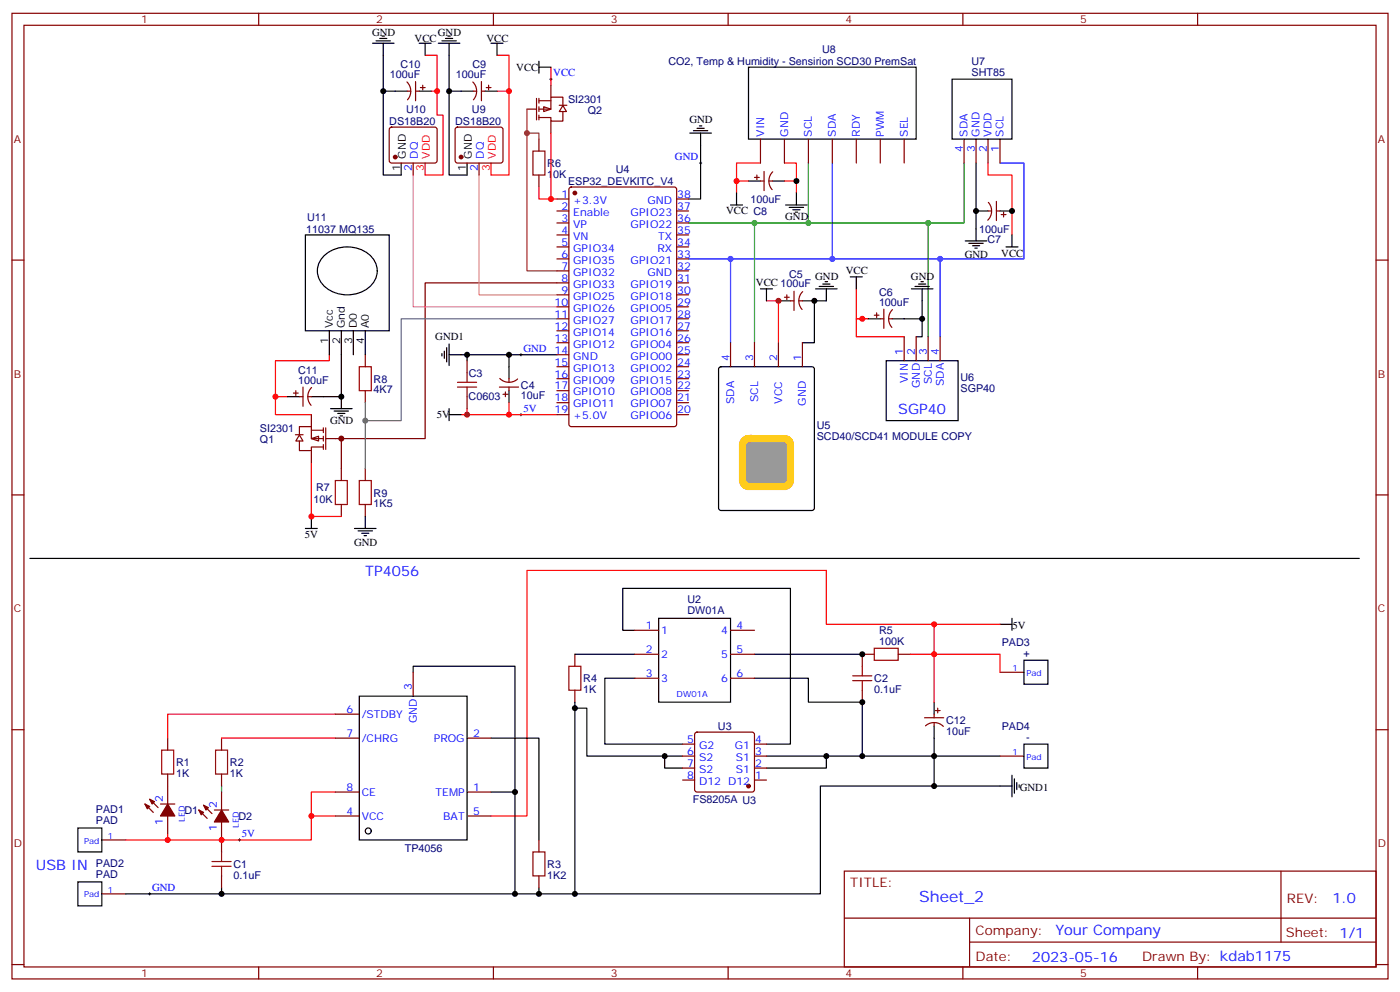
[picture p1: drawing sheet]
<svg xmlns="http://www.w3.org/2000/svg" width="412mm" height="292mm" viewBox="0 0 412 292" stroke-linecap="round" stroke-linejoin="round" font-family="sans-serif">
<g fill="none" stroke="#000" stroke-width=".35">
<path d="M112.9 26.8h7M123.5 26.8h3.5M135.8 26.8h3.5M142.9 26.8h3.5M206.4 42.7v15.9h-3.6M220.5 53.3h3.5M227.5 53.3h3.6M287.5 62.1h3.5M294.6 62.1h3.5M296.3 72.7h3.6M298.1 69.2v3.5M229.3 88.6h3.5"/>
<path d="M236.4 88.6h3.5M240.2 85.1h6.4M241.3 84.3h4.2M242.4 83.6h2.1M243.1 82.9h.7M243.4 85.1v3.5h-3.5v12.3h-3.5M250.5 81.5h3.5M252.2 81.5v3.6M255.8 93.9h3.5M262.8 93.9h8.8M84.7 116.8h3.5M91.7 116.8h3.5"/>
<path d="M135.8 104.5h28.2M137.6 104.5v1.7M149.9 104.5v7M149.9 115v3.6M301.6 194.4h7.1v7.1h-7.1zM275.2 206.8v3.5M275.2 213.8v3.5M301.6 219.1h7.1v7.1h-7.1zM22.9 259.7h7.1v7h-7.1zM22.9 243.8h7.1v7.1h-7.1zM65.3 261.4v1.8"/>
</g>
<path d="M65.3 231.5v1.7" fill="none" stroke="#008700" stroke-width=".35"/>
<g fill="none" stroke="#a10000" stroke-width=".35">
<path d="M157 44.5h3.5v7h-3.5zM105.8 108h3.6v7h-3.6zM134.8 114h5.6M134.8 112.6h5.6M137.6 109.7v2.9M137.6 114v2.8M98.8 141.5h3.5v7.1h-3.5zM105.8 141.5h3.6v7.1h-3.6zM167.6 196.2h3.5v7h-3.5zM251.2 199h5.6M254 196.2v2.8M257.5 190.9h7.1v3.5h-7.1z"/>
<path d="M251.2 200.4h5.6M254 200.4v2.8M47.6 220.9h3.6v7h-3.6zM63.5 220.9h3.5v7h-3.5zM62.4 253.7h5.7M62.4 255.1h5.7M65.3 250.9v2.8M65.3 255.1v2.8M157 250.9h3.5v7h-3.5z"/>
</g>
<g fill="none" stroke="#870000" stroke-width=".35">
<path d="M119.9 24.1a3.8 3.8 0 0 1 .1 5.3M119.9 26.8h1.1M122.4 26.8h1.1M122.4 24v5.7M123.8 25.8h1.4M124.5 25.1v1.4M139.3 24.1a3.8 3.8 0 0 1 .1 5.3M139.3 26.8h1.1M141.8 24v5.7M141.8 26.8h1.1M143.2 25.8h1.4M143.9 25.1v1.4"/>
<path d="M158.7 41v3.5M158.7 51.5v3.6M222.2 52.2h1.5M223 51.5v1.5M224 53.3h1.1M225.1 50.5v5.6M226.5 53.3h1M227.6 50.6a3.8 3.8 0 0 0-.1 5.2M291.1 59.6a3.8 3.8 0 0 1-.1 5.2M293.5 59.3v5.6M291 62.1h1.1M293.5 62.1h1.1"/>
<path d="M294.9 63.2h1.4M295.6 62.5v1.4M231.1 87.5h1.4M231.8 86.8v1.4M232.8 88.6h1.1M233.9 85.8v5.6M235.3 88.6h1.1M236.4 85.9a3.8 3.8 0 0 0-.1 5.2M257.5 92.8h1.4M258.2 92.1v1.4M259.3 93.9h1M260.3 91.1v5.6"/>
<path d="M261.8 93.9h1M262.9 91.2a3.8 3.8 0 0 0-.2 5.2M86.4 115.7h1.4M87.1 115v1.5M88.2 116.8h1.1M89.3 114v5.6M90.7 116.8h1M91.8 114.1a3.8 3.8 0 0 0-.2 5.2M107.6 104.5v3.5M107.6 115v3.6M137.6 106.2v3.5M137.6 116.8v3.5"/>
<path d="M147.1 114h5.7M147.2 111.4a3.8 3.8 0 0 0 5.3 .2M148.2 116.1h1.4M148.9 115.4v1.4M149.9 111.5v1.1M149.9 114v1M100.5 138v3.5M107.6 138v3.5M100.5 148.6v3.5M107.6 148.6v3.5M169.3 192.7v3.5M257.5 192.7h-3.5v3.5"/>
<path d="M264.6 192.7h3.5M294.6 197.9h7M49.4 217.3v3.6M65.3 217.3v3.6M169.3 203.2v3.6M254 203.2v3.6M272.3 211.3h5.7M272.6 213.7a3.8 3.8 0 0 1 5.3 .2M275.2 210.3v1M275.2 212.8v1M275.5 209.2h1.4M276.2 208.5v1.4"/>
<path d="M49.4 227.9v3.6M65.3 227.9v3.6M294.6 222.6h7M30 247.3h7M65.3 247.3v3.6M65.3 257.9v3.5M158.7 247.3v3.6M158.7 257.9v3.5M30 263.2h7"/>
</g>
<g fill="none" stroke="#f00" stroke-width=".35">
<path d="M125.2 16.3h3.6v17.6h1.7v17.6h-5.3M146.4 16.3h3.5v35.2h-5.3M162.3 19.8v5.3M127 26.8h1.8M146.4 26.8h3.5M158.7 55.1v3.5h3.6M217 53.3h3.5M224 48h-7v8.8M231.1 48h3.5v8.8M231.1 53.3h3.5M291 48v3.5h7.1v17.7M252.2 85.1v8.8h3.6"/>
<path d="M254 93.9h-1.8v5.3h14.1M81.1 116.8h3.6M149.9 118.6v3.5M135.8 122.1h28.2M137.6 120.3v1.8"/>
</g>
<path d="M161.9 23.3h.7M162.3 23v.7M206 48h.7M206.4 47.7v.7M153.1 104.5h.7M153.5 104.1v.7M153.1 122.1h.7M153.5 121.7v.7M70.2 247.3h.7M70.6 247v.7M43.7 263.2h.7M44.1 262.9v.7" fill="none" stroke="#000" stroke-width=".29"/>
<path d="M132.3 26.8h3.5" fill="none" stroke="#003" stroke-width=".35"/>
<path d="M155.2 39.2h3.5v1.8" fill="none" stroke="#960" stroke-width=".35"/>
<path d="M160.2 31.4l2.1 .7-2.1 .7z" fill="#fff" stroke="#870000" stroke-width=".35"/>
<path d="M155.2 32.1h2.8M158 29v6.3M158.7 29.7h3.6M158.7 29v1.4M158.7 31.4v1.4M158.7 33.9v1.4M162.3 25.1v3.5M162.3 35.7v3.5M164.7 31h2.3M165.8 31.1l1.1 1.7h-2.2zM165.8 32.8v2.9h-3.5v-1.1h-3.6M165.8 31.1v-2.5h-3.5v3.5h-3.6" fill="none" stroke="#870000" stroke-width=".35"/>
<path d="M162.3 39.2v19.4h1.7M97 104.5v1.7h-15.9v15.9h10.6M91.7 136.2v15.9h8.8" fill="none" stroke="#f00" stroke-width=".35"/>
<path d="M164 83.3h-38.8v45.9h-24.7v8.8M98.8 129.2h1.7" fill="none" stroke="#600" stroke-width=".35"/>
<path d="M155.2 32.1v47.7h8.8" fill="none" stroke="#960" stroke-width=".35"/>
<path d="M91.7 129.2l2.1-.8v1.5z" fill="#fff" stroke="#870000" stroke-width=".35"/>
<g fill="none" stroke="#870000" stroke-width=".35">
<path d="M114.9 37.6l.5-.2h12.7l.5 .2 .2 .5-.1 9.5-.6 .4-13-.1-.4-.6v-9.2zM134.3 37.6l.5-.2h12.7l.5 .2 .2 .5-.1 9.5-.6 .4-13-.1-.4-.6v-9.2zM121.7 48v3.5M141.1 48v3.5M164 58.6h3.6M167.8 55.3l.5-.2h30.3l.7 .4v69.4l-.4 .7h-30.6l-.7-.4v-69.4zM199.3 58.6h3.5M224 41v7M231.1 41v7M238.1 41v7M245.2 41v7M252.2 41v7"/>
<path d="M259.3 41v7M266.3 41v7M284 41v7M287.5 41v7M291 41v7M294.6 41v7M164 62.1h3.6M164 65.7h3.6M164 69.2h3.6M164 72.7h3.6M164 76.2h3.6M164 79.8h3.6"/>
<path d="M199.3 62.1h3.5M199.3 65.7h3.5M199.3 69.2h3.5M199.3 72.7h3.5M199.3 76.2h3.5M199.3 79.8h3.5M164 83.3h3.6M164 86.8h3.6M164 90.3h3.6M164 93.9h3.6M164 97.4h3.6M199.3 83.3h3.5"/>
<path d="M199.3 86.8h3.5M199.3 90.3h3.5M199.3 93.9h3.5M199.3 97.4h3.5M266.3 99.2v7M269.9 99.2v7M273.4 99.2v7M276.9 99.2v7M164 100.9h3.6M164 104.5h3.6M164 108h3.6M164 111.5h3.6"/>
<path d="M164 115h3.6M164 118.6h3.6M199.3 100.9h3.5M199.3 104.5h3.5M199.3 108h3.5M199.3 111.5h3.5M199.3 115h3.5M199.3 118.6h3.5M215.2 100.9v7.1M222.2 100.9v7.1M229.3 100.9v7.1M236.4 100.9v7.1"/>
<path d="M87 128h2.3M88.2 128.1l1.1 1.8h-2.2zM88.2 129.9v2.8h3.5v-1.1h3.5M88.2 128.1v-2.5h3.5v3.6h3.5M91.7 126.7h3.5M91.7 122.1v3.5M91.7 132.7v3.5M95.2 126v1.4M95.2 128.4v1.5M95.2 130.9v1.4M96 126v6.3M96 129.2h2.8"/>
<path d="M164 122.1h3.6M199.3 122.1h3.5M121.7 197.9v7.1M187 185.6h7M187 192.7h7M187 199.7h7M215.2 185.6h7M215.2 192.7h7M215.2 199.7h7M98.8 217.3h7M98.8 210.3h7M137.6 217.3h7"/>
<path d="M201.1 219.1h3.5M204.8 215.8l.5-.2h16.2l.5 .2 .2 .5v16.2l-.2 .5-.5 .2h-16.2l-.5-.2-.2-.5v-16.2zM222.2 219.1h3.6M42.7 236.7l2.5 2.5M44.1 235.3l2.5 2.5M47.3 236.7h4.2M49.4 231.5v5.2M58.6 238.5l2.4 2.5M60 237.1l2.4 2.5M63.1 238.5h4.3M65.3 233.2v5.3M98.8 233.2h7"/>
<path d="M137.6 233.2h7M201.1 229.7h3.5M201.1 226.2h3.5M201.1 222.6h3.5M222.2 229.7h3.6M222.2 226.2h3.6M222.2 222.6h3.6M49.4 240.3v5.3M65.3 242v5.3M98.8 240.3h7M137.6 240.3h7"/>
</g>
<g fill="none" stroke="#000" stroke-width=".35">
<path d="M109.7 12.7h6.4M110.8 12h4.2M111.8 11.3h2.1M112.5 10.6h.7M112.9 12.7v38.8h5.3v-3.5M123.5 12.7h3.5M125.2 12.7v3.6M129.1 12.7h6.4M130.2 12h4.2M131.2 11.3h2.1M131.9 10.6h.7M132.3 12.7v38.8h5.3v-3.5"/>
<path d="M144.6 12.7h3.6M146.4 12.7v3.6M158.7 18v3.6M158.7 19.8h3.6M220.5 19.8h49.4v21.2h-49.4zM203.2 39.2h6.3M204.3 38.5h4.2M205.3 37.8h2.1M206 37.1h.7M206.4 39.2v3.5M280.5 23.3h17.6v17.7h-17.6zM217 56.8v3.6"/>
<path d="M234.6 56.8v3.6M287.5 48v22.9M90 69.2h24.7v28.2h-24.7zM95.3 75.5a10 10 0 0 1 15.1 1.5 6.4 6.4 0 0 1-3.6 8.9 9.9 9.9 0 0 1-12.6-3.4 5.9 5.9 0 0 1 1.1-7zM215.2 60.4h3.5M231.4 60.4h6.4M232.5 61.1h4.2M233.5 61.8h2.2M234.2 62.5h.7M284.3 70.9h6.4M285.4 71.6h4.2M286.5 72.4h2.1"/>
<path d="M287.2 73.1h.7M97 97.4v7.1M100.5 97.4v19.4h-5.3M104.1 97.4v7.1M107.6 97.4v7.1M224 85.1h3.5M225.8 85.1v3.5M268.5 85.1h6.3M269.5 84.3h4.3M270.6 83.6h2.1M271.3 82.9h.7M271.6 85.1v14.1h-1.7"/>
<path d="M100.5 116.8v3.5M130.2 104.1v.7M130.9 103.4v2.1M131.6 102.3v4.3M132.3 104.5h3.5M132.3 101.3v6.3M211.9 108.2l.5-.2h26.8l.6 .4 .1 41.2-.5 .7h-27l-.7-.4v-41.2zM261.1 106.2h21.1v17.7h-21.1zM97.4 120.3h6.3M98.4 121h4.3M99.5 121.7h2.1M100.2 122.4h.7"/>
<path d="M132.3 120.3v3.6M132.3 122.1h3.5M90 155.6h3.5M91.7 152.1v3.5M104.4 155.6h6.4M105.5 156.3h4.2M106.5 157h2.2M107.2 157.7h.7M107.6 152.1v3.5M8.8 164.4h391.6M121.7 197.9v-1.7h30v67M169.3 192.7h17.7"/>
<path d="M187 185.6h-3.6v-12.4h49.4v45.9h-7M187 199.7h-8.8v19.4h22.9M194 182.1h21.2v24.7h-21.2zM222.2 199.7h15.9v7.1h15.9v15.8h-10.6v3.6h-17.6M222.2 192.7h31.8M294.6 183.8h3.5M298.1 182.1v3.5M105.8 205h31.8v42.3h-31.8zM144.6 217.3h14.1v30M169.3 208.5h3.6v14.1h28.2M169.3 206.8v56.4M275.2 217.3v5.3h-21.2"/>
<path d="M144.6 233.2h7.1M195.8 222.6v3.6h5.3M225.8 222.6h17.6M294.6 222.6h-19.4v8.9M298.1 231.5h-56.4v31.7h-204.7M298.1 228.3v6.3M298.8 229.3v4.3M299.5 230.4v2.1M300.2 231.1v.7M158.7 261.4v1.8"/>
<circle cx="108.5" cy="244.7" r=".88"/>
</g>
<path d="M125.2 48v3.5M144.6 48v3.5M225.8 88.6h3.5v12.3M268.1 192.7h26.5v5.2M275.2 183.8v23M294.6 183.8h-51.2v-15.8h-88.2v72.3h-10.6M65.3 217.3h33.5M98.8 210.3h-49.4v7M98.8 233.2h-7.1v14.1h-54.7M49.4 245.6v1.7M91.7 240.3h7.1" fill="none" stroke="#f00" stroke-width=".35"/>
<g fill="#870000" stroke="#870000" stroke-width=".35">
<path d="M65.3 238.5l2.1 3.5h-4.3z"/>
<path d="M60 237.1l1.4 .7-.7 .7z"/>
<path d="M58.6 238.5l1.4 .7-.7 .7z"/>
<path d="M49.4 236.7l2.1 3.6h-4.2z"/>
<path d="M44.1 235.3l1.4 .7-.7 .7z"/>
<path d="M42.7 236.7l1.4 .8-.7 .7z"/>
<circle cx="220.5" cy="231.5" r=".53"/>
<circle cx="135.8" cy="46.2" r=".53"/>
<circle cx="169.3" cy="56.8" r=".53"/>
<circle cx="116.4" cy="46.2" r=".53"/>
</g>
<path d="M141.1 51.5v35.3h22.9" fill="none" stroke="#f96" stroke-width=".35"/>
<path d="M245.2 48v28.2M294.6 48h7v28.2h-98.8M215.2 76.2v24.7M276.9 76.2v23" fill="none" stroke="#00f" stroke-width=".35"/>
<path d="M238.1 48v17.7h-35.3M284 48v17.7h-45.9M222.2 65.7v35.2M273.4 65.7v33.5" fill="none" stroke="#008700" stroke-width=".35"/>
<path d="M121.7 51.5v38.8h42.3" fill="none" stroke="#f0f" stroke-width=".35"/>
<path d="M107.6 118.6v19.4" fill="none" stroke="#666" stroke-width=".35"/>
<path d="M219.3 129.7l1.2-.5h10.6a1.76 1.76 0 0 1 1.7 1.7v10.6a1.89 1.89 0 0 1-1.7 1.8h-10.6a1.89 1.89 0 0 1-1.8-1.8v-10.6z" fill="#999" stroke="#fc0" stroke-width="2.1"/>
<g fill="none" stroke="#870000" stroke-width=".35">
<path d="M3.5 3.9h405.4v284.4h-405.4zM7.1 7.4h398.2v277.3h-398.2zM76.2 3.9v3.5M145.3 3.9v3.5M214.5 3.9v3.5M283.6 3.9v3.5M352.8 3.9v3.5M3.5 76.6h3.6M405.3 76.6h3.6M3.5 145.7h3.6M405.3 145.7h3.6M3.5 214.9h3.6"/>
<path d="M405.3 214.9h3.6M248.7 256.5h156.6v28.2h-156.6zM377.3 256.5v20.9M248.7 270.4h156.5M285.6 277.4h119.6M285.6 270.4v14.1M3.5 284h3.6M76.2 284.7v3.6M145.3 284.7v3.6M214.5 284.7v3.6M283.6 284.7v3.6M352.8 284.7v3.6"/>
<path d="M405.3 284h3.6"/>
</g>
<path d="M164 93.9h-45.8v30h-10.6" fill="none" stroke="#666" stroke-width=".35"/>
<circle cx="65.3" cy="263.2" r=".88" fill="#000"/>
<circle cx="65.3" cy="247.3" r=".88" fill="#f00"/>
<g fill="#000">
<circle cx="254" cy="192.7" r=".88"/>
<circle cx="254" cy="206.8" r=".88"/>
</g>
<circle cx="137.6" cy="122.1" r=".88" fill="#c00"/>
<g fill="#000">
<circle cx="271.6" cy="93.9" r=".88"/>
<circle cx="100.5" cy="116.8" r=".88"/>
<circle cx="137.6" cy="104.5" r=".88"/>
</g>
<circle cx="81.1" cy="116.8" r=".88" fill="#f00"/>
<circle cx="112.9" cy="26.8" r=".88" fill="#000"/>
<g fill="#f00">
<circle cx="128.8" cy="26.8" r=".88"/>
<circle cx="149.9" cy="26.8" r=".88"/>
</g>
<g fill="#000">
<circle cx="132.3" cy="26.8" r=".88"/>
<circle cx="234.6" cy="53.3" r=".88"/>
</g>
<circle cx="217" cy="53.3" r=".88" fill="#f00"/>
<g fill="#000">
<circle cx="287.5" cy="62.1" r=".88"/>
<circle cx="298.1" cy="62.1" r=".88"/>
</g>
<circle cx="254" cy="93.9" r=".88" fill="#f00"/>
<circle cx="239.9" cy="88.6" r=".88" fill="#000"/>
<circle cx="229.3" cy="88.6" r=".88" fill="#c00"/>
<circle cx="149.9" cy="104.5" r=".88" fill="#000"/>
<circle cx="149.9" cy="122.1" r=".88" fill="#f00"/>
<circle cx="155.2" cy="39.2" r=".88" fill="#960"/>
<circle cx="162.3" cy="58.6" r=".88" fill="#f00"/>
<circle cx="100.5" cy="129.2" r=".88" fill="#600"/>
<circle cx="91.7" cy="152.1" r=".88" fill="#f00"/>
<circle cx="195.8" cy="222.6" r=".88" fill="#000"/>
<circle cx="275.2" cy="183.8" r=".88" fill="#f00"/>
<g fill="#000">
<circle cx="254" cy="222.6" r=".88"/>
<circle cx="275.2" cy="231.5" r=".88"/>
<circle cx="275.2" cy="222.6" r=".88"/>
</g>
<circle cx="275.2" cy="192.7" r=".88" fill="#f00"/>
<g fill="#000">
<circle cx="169.3" cy="208.5" r=".88"/>
<circle cx="151.7" cy="233.2" r=".88"/>
<circle cx="243.4" cy="222.6" r=".88"/>
<circle cx="151.7" cy="263.2" r=".88"/>
<circle cx="158.8" cy="263.2" r=".88"/>
<circle cx="169.3" cy="263.2" r=".88"/>
</g>
<g fill="#f00">
<circle cx="91.7" cy="240.3" r=".88"/>
<circle cx="49.4" cy="247.3" r=".88"/>
</g>
<g fill="#00f">
<circle cx="245.2" cy="76.2" r=".88"/>
<circle cx="215.2" cy="76.2" r=".88"/>
<circle cx="276.9" cy="76.2" r=".88"/>
</g>
<g fill="#090">
<circle cx="222.3" cy="65.7" r=".88"/>
<circle cx="273.4" cy="65.7" r=".88"/>
<circle cx="238.1" cy="65.7" r=".88"/>
</g>
<circle cx="107.6" cy="123.9" r=".88" fill="#666"/>
<text font-size="4.6" fill="#00f" x="270.8" y="265.5">Sheet_2</text>
<g font-size="4.2" fill="#00f">
<text x="264.6" y="121.9">SGP40</text>
<text x="107.6" y="169.7">TP4056</text>
<text x="10.6" y="256.2">USB IN</text>
<text x="392.5" y="265.8">1.0</text>
<text x="310.9" y="275.3">Your Company</text>
<text x="304" y="283.1">2023-05-16</text>
</g>
<g font-size="3.9" fill="#800">
<text x="250.5" y="261.1">TITLE:</text>
<text x="379.1" y="265.8">REV:</text>
<text x="287.4" y="275.3">Company:</text>
<text x="378.7" y="275.9">Sheet: 1/1</text>
<text x="287.4" y="283">Date:</text>
<text x="336.4" y="283.1">Drawn By: kdab1175</text>
</g>
<g font-size="3.2" fill="#800">
<text x="41.6" y="6.9">1</text>
<text x="110.8" y="6.9">2</text>
<text x="179.9" y="6.9">3</text>
<text x="249.1" y="6.9">4</text>
<text x="318.2" y="6.9">5</text>
<text x="4.1" y="42">A</text>
<text x="405.9" y="42">A</text>
<text x="4.1" y="111.2">B</text>
<text x="405.9" y="111.2">B</text>
<text x="4.1" y="180.3">C</text>
<text x="405.9" y="180.3">C</text>
<text x="4.1" y="249.4">D</text>
<text x="405.9" y="249.4">D</text>
<text x="41.6" y="287.7">1</text>
<text x="110.8" y="287.7">2</text>
<text x="179.9" y="287.7">3</text>
<text x="249.1" y="287.7">4</text>
<text x="318.2" y="287.7">5</text>
</g>
<g font-size="3.2">
<text x="109.6" y="10.5">GND</text>
<text x="129" y="10.5">GND</text>
<text x="122.1" y="12.3">VCC</text>
<text x="143.3" y="12.3">VCC</text>
<text x="152.1" y="20.8">VCC</text>
<text x="203.1" y="36.2">GND</text>
<text x="119.6" y="46.7" transform="rotate(-90 119.6 46.7)">GND</text>
<text x="139" y="46.7" transform="rotate(-90 139 46.7)">GND</text>
<text x="117.8" y="50.2" transform="rotate(-90 117.8 50.2)">1</text>
<text x="137.2" y="50.2" transform="rotate(-90 137.2 50.2)">1</text>
<text x="213.9" y="63.1">VCC C8</text>
<text x="231.3" y="64.9">GND</text>
<text x="284.2" y="76">GND</text>
<text x="295" y="75.6">VCC</text>
<text x="240.1" y="82.5">GND</text>
<text x="249.1" y="80.7">VCC</text>
<text x="268.3" y="82.5">GND</text>
<text x="222.7" y="84.3">VCC 100uF</text>
<text x="96.7" y="101.2" transform="rotate(-90 96.7 101.2)">1</text>
<text x="98.1" y="96.7" transform="rotate(-90 98.1 96.7)">Vcc</text>
<text x="100.2" y="101.2" transform="rotate(-90 100.2 101.2)">2</text>
<text x="101.6" y="96.7" transform="rotate(-90 101.6 96.7)">Gnd</text>
<text x="103.7" y="101.2" transform="rotate(-90 103.7 101.2)">3</text>
<text x="105.1" y="96.7" transform="rotate(-90 105.1 96.7)">D0</text>
<text x="107.2" y="101.2" transform="rotate(-90 107.2 101.2)">4</text>
<text x="108.7" y="96.7" transform="rotate(-90 108.7 96.7)">A0</text>
<text x="128.2" y="100.2">GND1</text>
<text x="97.2" y="124.8">GND</text>
<text x="128.7" y="123.1">5V</text>
<text x="89.8" y="158.3">5V</text>
<text x="104.3" y="160.6">GND</text>
<text x="298.3" y="185.2">5V</text>
<text x="300.4" y="232.9">GND1</text>
</g>
<g font-size="3.2" fill="#000080">
<text x="242.2" y="15.5">U8</text>
<text x="114.8" y="23">100uF</text>
<text x="118" y="20">C10</text>
<text x="134.2" y="23">100uF</text>
<text x="139.2" y="20">C9</text>
<text x="196.9" y="19.2">CO2, Temp &amp; Humidity - Sensirion SCD30 PremSat</text>
<text x="286.2" y="22.3">SHT85</text>
<text x="286.2" y="19">U7</text>
<text x="119.6" y="33.1">U10</text>
<text x="139" y="33.1">U9</text>
<text x="167.4" y="30.3">SI2301</text>
<text x="173.2" y="33.4">Q2</text>
<text x="114.7" y="36.8">DS18B20</text>
<text x="134.1" y="36.8">DS18B20</text>
<text x="161.2" y="52.3">10K</text>
<text x="161.2" y="49.2">R6</text>
<text x="181.4" y="50.9">U4</text>
<text x="167.3" y="54.5">ESP32_DEVKITC_V4</text>
<text x="221.1" y="59.7">100uF</text>
<text x="90.5" y="65.1">U11</text>
<text x="90.2" y="68.6">11037 MQ135</text>
<text x="288.5" y="68.6">100uF</text>
<text x="290.9" y="71.4">C7</text>
<text x="232.5" y="81.8">C5</text>
<text x="258.9" y="90">100uF</text>
<text x="258.9" y="87.1">C6</text>
<text x="87.8" y="112.9">100uF</text>
<text x="87.8" y="110">C11</text>
<text x="110.1" y="112.7">R8</text>
<text x="138.1" y="110.9">C3</text>
<text x="282.9" y="112.3">U6</text>
<text x="110.1" y="115.8">4K7</text>
<text x="138" y="117.9">C0603</text>
<text x="153.5" y="117.6">10uF</text>
<text x="153.5" y="114.5">C4</text>
<text x="282.9" y="115.5">SGP40</text>
<text x="76.6" y="127.3">SI2301</text>
<text x="76.6" y="130.4">Q1</text>
<text x="240.6" y="129.6">SCD40/SCD41 MODULE COPY</text>
<text x="240.6" y="126.4">U5</text>
<text x="92.3" y="148">10K</text>
<text x="93.1" y="144.4">R7</text>
<text x="110.1" y="149.3">1K5</text>
<text x="110.1" y="146.2">R9</text>
<text x="202.5" y="177.7">U2</text>
<text x="202.5" y="180.9">DW01A</text>
<text x="258.9" y="189.8">100K</text>
<text x="259" y="186.7">R5</text>
<text x="295.1" y="190.1">PAD3</text>
<text x="301.5" y="193.4">+</text>
<text x="171.8" y="200.9">R4</text>
<text x="257.5" y="200.8">C2</text>
<text x="171.8" y="204">1K</text>
<text x="257.5" y="204">0.1uF</text>
<text x="211.5" y="215">U3</text>
<text x="278.7" y="213.2">C12</text>
<text x="295.1" y="214.8">PAD4</text>
<text x="278.7" y="216.4">10uF</text>
<text x="302.3" y="218.1">-</text>
<text x="51.9" y="225.5">R1</text>
<text x="67.7" y="225.5">R2</text>
<text x="51.9" y="228.7">1K</text>
<text x="67.7" y="228.7">1K</text>
<text x="28.2" y="239.5">PAD1</text>
<text x="54.3" y="239.7">D1</text>
<text x="204.1" y="236.6">FS8205A U3</text>
<text x="28.2" y="242.7">PAD</text>
<text x="70.2" y="241.5">D2</text>
<text x="119.2" y="250.9">TP4056</text>
<text x="28.2" y="255.4">PAD2</text>
<text x="68.8" y="255.5">C1</text>
<text x="161.2" y="255.5">R3</text>
<text x="28.2" y="258.6">PAD</text>
<text x="68.8" y="258.7">0.1uF</text>
<text x="161.2" y="258.7">1K2</text>
</g>
<g font-size="3.2" fill="#00f">
<text x="163" y="22.4">VCC</text>
<text x="225.1" y="40.3" transform="rotate(-90 225.1 40.3)">VIN</text>
<text x="232.1" y="40.3" transform="rotate(-90 232.1 40.3)">GND</text>
<text x="239.2" y="40.3" transform="rotate(-90 239.2 40.3)">SCL</text>
<text x="246.2" y="40.3" transform="rotate(-90 246.2 40.3)">SDA</text>
<text x="253.3" y="40.3" transform="rotate(-90 253.3 40.3)">RDY</text>
<text x="260.3" y="40.3" transform="rotate(-90 260.3 40.3)">PWM</text>
<text x="267.4" y="40.3" transform="rotate(-90 267.4 40.3)">SEL</text>
<text x="285" y="40.3" transform="rotate(-90 285 40.3)">SDA</text>
<text x="288.6" y="40.3" transform="rotate(-90 288.6 40.3)">GND</text>
<text x="292.1" y="40.3" transform="rotate(-90 292.1 40.3)">VDD</text>
<text x="295.6" y="40.3" transform="rotate(-90 295.6 40.3)">SCL</text>
<text x="123.1" y="46.7" transform="rotate(-90 123.1 46.7)">DQ</text>
<text x="142.5" y="46.7" transform="rotate(-90 142.5 46.7)">DQ</text>
<text x="198.8" y="47.1">GND</text>
<text x="283.6" y="44.7" transform="rotate(-90 283.6 44.7)">4</text>
<text x="287.2" y="44.7" transform="rotate(-90 287.2 44.7)">3</text>
<text x="290.7" y="44.7" transform="rotate(-90 290.7 44.7)">2</text>
<text x="294.2" y="44.7" transform="rotate(-90 294.2 44.7)">1</text>
<text x="121.4" y="50.2" transform="rotate(-90 121.4 50.2)">2</text>
<text x="140.8" y="50.2" transform="rotate(-90 140.8 50.2)">2</text>
<text x="165.4" y="58.2">1</text>
<text x="199.5" y="58.2">38</text>
<text x="165.4" y="65.3">3</text>
<text x="165.4" y="61.8">2</text>
<text x="168.9" y="63.5">Enable</text>
<text x="168.9" y="60">+3.3V</text>
<text x="185.8" y="63.5">GPIO23</text>
<text x="190.7" y="60">GND</text>
<text x="199.5" y="61.8">37</text>
<text x="199.5" y="65.3">36</text>
<text x="165.4" y="68.8">4</text>
<text x="168.9" y="70.6">VN</text>
<text x="168.9" y="67.1">VP</text>
<text x="185.8" y="67.1">GPIO22</text>
<text x="193.9" y="70.6">TX</text>
<text x="199.5" y="68.8">35</text>
<text x="165.4" y="75.9">6</text>
<text x="165.4" y="72.4">5</text>
<text x="168.9" y="77.6">GPIO35</text>
<text x="168.9" y="74.1">GPIO34</text>
<text x="185.8" y="77.6">GPIO21</text>
<text x="193.6" y="74.1">RX</text>
<text x="199.5" y="72.4">34</text>
<text x="199.5" y="75.9">33</text>
<text x="165.4" y="82.9">8</text>
<text x="165.4" y="79.4">7</text>
<text x="168.9" y="81.2">GPIO32</text>
<text x="190.7" y="81.2">GND</text>
<text x="199.5" y="79.4">32</text>
<text x="199.5" y="82.9">31</text>
<text x="163.4" y="90">10</text>
<text x="165.4" y="86.5">9</text>
<text x="168.9" y="88.2">GPIO25</text>
<text x="168.9" y="84.7">GPIO33</text>
<text x="185.8" y="84.7">GPIO19</text>
<text x="185.8" y="88.2">GPIO18</text>
<text x="199.5" y="86.5">30</text>
<text x="199.5" y="90">29</text>
<text x="163.4" y="93.5">11</text>
<text x="168.9" y="95.3">GPIO27</text>
<text x="168.9" y="91.8">GPIO26</text>
<text x="185.8" y="91.8">GPIO05</text>
<text x="185.8" y="95.3">GPIO17</text>
<text x="199.5" y="93.5">28</text>
<text x="163.4" y="100.6">13</text>
<text x="163.4" y="97">12</text>
<text x="168.9" y="98.8">GPIO14</text>
<text x="185.8" y="98.8">GPIO16</text>
<text x="199.5" y="97">27</text>
<text x="199.5" y="100.6">26</text>
<text x="154.2" y="103.6">GND</text>
<text x="163.4" y="107.6">15</text>
<text x="163.4" y="104.1">14</text>
<text x="168.9" y="105.9">GND</text>
<text x="168.9" y="102.3">GPIO12</text>
<text x="185.8" y="102.3">GPIO04</text>
<text x="185.8" y="105.9">GPIO00</text>
<text x="199.5" y="104.1">25</text>
<text x="199.5" y="107.6">24</text>
<text x="214.8" y="106.2" transform="rotate(-90 214.8 106.2)">4</text>
<text x="221.9" y="106.2" transform="rotate(-90 221.9 106.2)">3</text>
<text x="229" y="106.2" transform="rotate(-90 229 106.2)">2</text>
<text x="236" y="106.2" transform="rotate(-90 236 106.2)">1</text>
<text x="266" y="104.5" transform="rotate(-90 266 104.5)">1</text>
<text x="269.5" y="104.5" transform="rotate(-90 269.5 104.5)">2</text>
<text x="273" y="104.5" transform="rotate(-90 273 104.5)">3</text>
<text x="276.6" y="104.5" transform="rotate(-90 276.6 104.5)">4</text>
<text x="163.4" y="111.2">16</text>
<text x="168.9" y="112.9">GPIO09</text>
<text x="168.9" y="109.4">GPIO13</text>
<text x="185.8" y="109.4">GPIO02</text>
<text x="185.8" y="112.9">GPIO15</text>
<text x="199.5" y="111.2">23</text>
<text x="267.4" y="112.8" transform="rotate(-90 267.4 112.8)">VIN</text>
<text x="274.5" y="113.1" transform="rotate(-90 274.5 113.1)">SCL</text>
<text x="278" y="113.7" transform="rotate(-90 278 113.7)">SDA</text>
<text x="163.4" y="118.2">18</text>
<text x="163.4" y="114.7">17</text>
<text x="168.9" y="120">GPIO11</text>
<text x="168.9" y="116.5">GPIO10</text>
<text x="185.8" y="116.5">GPIO08</text>
<text x="185.8" y="120">GPIO07</text>
<text x="199.5" y="114.7">22</text>
<text x="199.5" y="118.2">21</text>
<text x="216.3" y="119" transform="rotate(-90 216.3 119)">SDA</text>
<text x="223.3" y="118.4" transform="rotate(-90 223.3 118.4)">SCL</text>
<text x="230.4" y="118.8" transform="rotate(-90 230.4 118.8)">VCC</text>
<text x="237.4" y="119.5" transform="rotate(-90 237.4 119.5)">GND</text>
<text x="270.9" y="114.2" transform="rotate(-90 270.9 114.2)">GND</text>
<text x="154.2" y="121.2">5V</text>
<text x="163.4" y="121.7">19</text>
<text x="168.9" y="123.5">+5.0V</text>
<text x="185.8" y="123.5">GPIO06</text>
<text x="199.5" y="121.7">20</text>
<text x="190.2" y="185.2">1</text>
<text x="217" y="185.2">4</text>
<text x="194.7" y="186.7">1</text>
<text x="212.5" y="186.7">4</text>
<text x="190.2" y="192.3">2</text>
<text x="194.7" y="193.7">2</text>
<text x="212.5" y="193.7">5</text>
<text x="217" y="192.3">5</text>
<text x="121.4" y="203.2" transform="rotate(-90 121.4 203.2)">3</text>
<text x="190.2" y="199.4">3</text>
<text x="194.7" y="200.8">3</text>
<text x="212.5" y="200.8">6</text>
<text x="217" y="199.4">6</text>
<text x="102.1" y="209.9">6</text>
<text x="106.5" y="211.3">/STDBY</text>
<text x="122.8" y="213" transform="rotate(-90 122.8 213)">GND</text>
<text x="102.1" y="217">7</text>
<text x="106.5" y="218.4">/CHRG</text>
<text x="127.8" y="218.4">PROG</text>
<text x="139.3" y="217">2</text>
<text x="202.4" y="218.8">5</text>
<text x="205.9" y="220.5">G2</text>
<text x="216.5" y="220.5">G1</text>
<text x="222.4" y="218.8">4</text>
<text x="202.4" y="222.3">6</text>
<text x="202.4" y="225.8">7</text>
<text x="205.9" y="224">S2</text>
<text x="205.9" y="227.6">S2</text>
<text x="216.8" y="227.6">S1</text>
<text x="216.8" y="224">S1</text>
<text x="222.4" y="225.8">2</text>
<text x="222.4" y="222.3">3</text>
<text x="102.1" y="232.9">8</text>
<text x="139.3" y="232.9">1</text>
<text x="202.4" y="229.3">8</text>
<text x="205.9" y="231.1">D12 D12</text>
<text x="222.4" y="229.3">1</text>
<text x="48" y="236" transform="rotate(-90 48 236)">2</text>
<text x="63.9" y="237.8" transform="rotate(-90 63.9 237.8)">2</text>
<text x="102.1" y="239.9">4</text>
<text x="106.5" y="234.3">CE</text>
<text x="128.3" y="234.3">TEMP</text>
<text x="139.3" y="239.9">5</text>
<text x="48" y="243" transform="rotate(-90 48 243)">1</text>
<text x="63.9" y="244.8" transform="rotate(-90 63.9 244.8)">1</text>
<text x="106.5" y="241.3">VCC</text>
<text x="130.6" y="241.3">BAT</text>
<text x="71.3" y="246.5">5V</text>
<text x="44.8" y="262.3">GND</text>
</g>
<g font-size="3.2" fill="#f00">
<text x="126.6" y="46.7" transform="rotate(-90 126.6 46.7)">VDD</text>
<text x="146" y="46.7" transform="rotate(-90 146 46.7)">VDD</text>
<text x="124.9" y="50.2" transform="rotate(-90 124.9 50.2)">3</text>
<text x="144.3" y="50.2" transform="rotate(-90 144.3 50.2)">3</text>
</g>
<g font-size="2.5" fill="#00f">
<text x="298.3" y="197.6">1</text>
<text x="302.3" y="199">Pad</text>
<text x="199.3" y="205.4">DW01A</text>
<text x="298.3" y="222.3">1</text>
<text x="302.3" y="223.7">Pad</text>
<text x="54.4" y="242" transform="rotate(-90 54.4 242)">LED</text>
<text x="70.3" y="243.8" transform="rotate(-90 70.3 243.8)">LED</text>
<text x="24.8" y="248.4">Pad</text>
<text x="31.7" y="247">1</text>
<text x="31.7" y="262.9">1</text>
<text x="24.8" y="264.3">Pad</text>
</g>
</svg>
